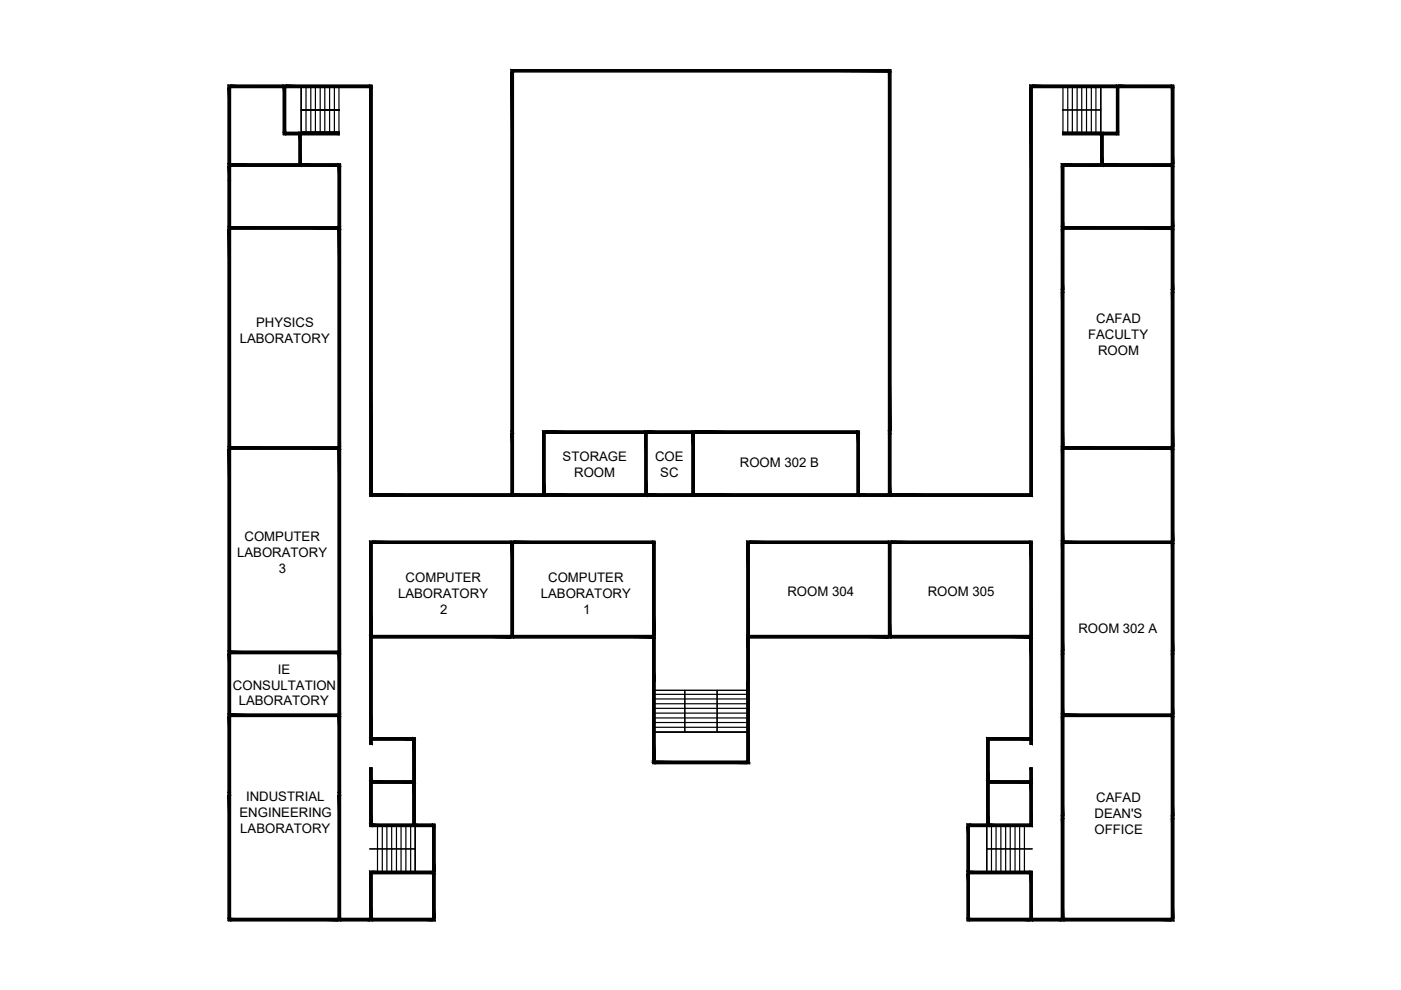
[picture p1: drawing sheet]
<svg xmlns="http://www.w3.org/2000/svg" width="297mm" height="210mm" viewBox="0 0 297 210" stroke-linecap="round" stroke-linejoin="round" font-family="sans-serif">
<!-- layer: hatches -->
<g fill="#000" stroke="#000" stroke-width=".21">
<path d="M48.4 18.1l.5 .5v-.5zM48.4 18.1l.5 .5h-.5z"/>
<path d="M48.4 18.6l.5 16.1v-16.1zM48.4 18.6l.5 16.1h-.5z"/>
<path d="M48.9 18.1l11.2 .5v-.5zM48.9 18.1l11.2 .5h-11.2z"/>
<path d="M60.1 18.1l.5 .5v-.5zM60.1 18.1l.5 .5h-.5z"/>
<path d="M60.1 18.6l.5 9.5v-9.5zM60.1 18.6l.5 9.5h-.5z"/>
<path d="M60.6 18.1l17.8 .5v-.5zM60.6 18.1l17.8 .5h-17.8z"/>
<path d="M78.4 18.1l.5 .5v-.5zM78.4 18.1l.5 .5h-.5z"/>
<path d="M78.4 18.6l.5 86.1v-86.1zM78.4 18.6l.5 86.1h-.5z"/>
<path d="M108.4 14.8l.5 .4v-.4zM108.4 14.8l.5 .4h-.5z"/>
<path d="M108.4 15.2l.5 76.2v-76.2zM108.4 15.2l.5 76.2h-.5z"/>
<path d="M108.9 14.8l79.5 .4v-.4zM108.9 14.8l79.5 .4h-79.5z"/>
<path d="M188.4 14.8l.5 .4v-.4zM188.4 14.8l.5 .4h-.5z"/>
<path d="M188.4 15.2l.5 76.2v-76.2zM188.4 15.2l.5 76.2h-.5z"/>
<path d="M218.4 18.1l.4 .5v-.5zM218.4 18.1l.4 .5h-.4z"/>
<path d="M218.4 18.6l.4 86.1v-86.1zM218.4 18.6l.4 86.1h-.4z"/>
<path d="M218.8 18.1l17.9 .5v-.5zM218.8 18.1l17.9 .5h-17.9z"/>
<path d="M236.7 18.1l.5 .5v-.5zM236.7 18.1l.5 .5h-.5z"/>
<path d="M236.7 18.6l.5 9.5v-9.5zM236.7 18.6l.5 9.5h-.5z"/>
<path d="M237.2 18.1l11.2 .5v-.5zM237.2 18.1l11.2 .5h-11.2z"/>
<path d="M248.4 18.1l.5 .5v-.5zM248.4 18.1l.5 .5h-.5z"/>
<path d="M248.4 18.6l.5 16.1v-16.1zM248.4 18.6l.5 16.1h-.5z"/>
<path d="M48.4 34.7l.5 .5v-.5zM48.4 34.7l.5 .5h-.5z"/>
<path d="M48.4 35.2l.5 12.9v-12.9zM48.4 35.2l.5 12.9h-.5z"/>
<path d="M60.1 28.1l.5 .5v-.5zM60.1 28.1l.5 .5h-.5z"/>
<path d="M60.6 28.1l2.8 .5v-.5zM60.6 28.1l2.8 .5h-2.8z"/>
<path d="M48.9 34.7l14.5 .5v-.5zM48.9 34.7l14.5 .5h-14.5z"/>
<path d="M63.4 28.1l.5 .5v-.5zM63.4 28.1l.5 .5h-.5z"/>
<path d="M63.4 28.6l.5 6.1v-6.1zM63.4 28.6l.5 6.1h-.5z"/>
<path d="M63.4 34.7l.5 .5v-.5zM63.4 34.7l.5 .5h-.5z"/>
<path d="M63.9 34.7l7.8 .5v-.5zM63.9 34.7l7.8 .5h-7.8z"/>
<path d="M63.9 28.1l8.1 .5v-.5zM63.9 28.1l8.1 .5h-8.1z"/>
<path d="M71.7 34.7l.5 .5v-.5zM71.7 34.7l.5 .5h-.5z"/>
<path d="M71.7 35.2l.5 12.9v-12.9zM71.7 35.2l.5 12.9h-.5z"/>
<path d="M225 34.7l.5 .5v-.5zM225 34.7l.5 .5h-.5z"/>
<path d="M225 35.2l.5 12.9v-12.9zM225 35.2l.5 12.9h-.5z"/>
<path d="M225.3 28.1l8.1 .5v-.5zM225.3 28.1l8.1 .5h-8.1z"/>
<path d="M225.5 34.7l7.9 .5v-.5zM225.5 34.7l7.9 .5h-7.9z"/>
<path d="M233.4 28.1l.5 .5v-.5zM233.4 28.1l.5 .5h-.5z"/>
<path d="M233.4 28.6l.5 6.1v-6.1zM233.4 28.6l.5 6.1h-.5z"/>
<path d="M233.4 34.7l.5 .5v-.5zM233.4 34.7l.5 .5h-.5z"/>
<path d="M233.9 28.1l2.8 .5v-.5zM233.9 28.1l2.8 .5h-2.8z"/>
<path d="M236.7 28.1l.5 .5v-.5zM236.7 28.1l.5 .5h-.5z"/>
<path d="M233.9 34.7l14.5 .5v-.5zM233.9 34.7l14.5 .5h-14.5z"/>
<path d="M248.4 34.7l.5 .5v-.5zM248.4 34.7l.5 .5h-.5z"/>
<path d="M248.4 35.2l.5 12.9v-12.9zM248.4 35.2l.5 12.9h-.5z"/>
<path d="M48.4 48.1l.5 .5v-.5zM48.4 48.1l.5 .5h-.5z"/>
<path d="M48.4 48.6l.5 46.1v-46.1zM48.4 48.6l.5 46.1h-.5z"/>
<path d="M48.9 48.1l22.8 .5v-.5zM48.9 48.1l22.8 .5h-22.8z"/>
<path d="M71.7 48.1l.5 .5v-.5zM71.7 48.1l.5 .5h-.5z"/>
<path d="M71.7 48.6l.5 46.1v-46.1zM71.7 48.6l.5 46.1h-.5z"/>
<path d="M225 48.1l.5 .5v-.5zM225 48.1l.5 .5h-.5z"/>
<path d="M225 48.6l.5 12.8v-12.8zM225 48.6l.5 12.8h-.5z"/>
<path d="M225.5 48.1l22.9 .5v-.5zM225.5 48.1l22.9 .5h-22.9z"/>
<path d="M248.4 48.1l.5 .5v-.5zM248.4 48.1l.5 .5h-.5z"/>
<path d="M248.4 48.6l.5 12.8v-12.8zM248.4 48.6l.5 12.8h-.5z"/>
<path d="M225 61.4l.5 .5v-.5zM225 61.4l.5 .5h-.5z"/>
<path d="M225 61.9l.5 32.8v-32.8zM225 61.9l.5 32.8h-.5z"/>
<path d="M248.4 61.4l.5 .5v-.5zM248.4 61.4l.5 .5h-.5z"/>
<path d="M248.4 61.9l.5 32.8v-32.8zM248.4 61.9l.5 32.8h-.5z"/>
<path d="M48.4 94.7l.5 .5v-.5zM48.4 94.7l.5 .5h-.5z"/>
<path d="M48.4 95.2l.5 42.9v-42.9zM48.4 95.2l.5 42.9h-.5z"/>
<path d="M48.9 94.7l22.8 .5v-.5zM48.9 94.7l22.8 .5h-22.8z"/>
<path d="M71.7 94.7l.5 .5v-.5zM71.7 94.7l.5 .5h-.5z"/>
<path d="M71.7 95.2l.5 42.9v-42.9zM71.7 95.2l.5 42.9h-.5z"/>
<path d="M108.4 91.4l.5 .5v-.5zM108.4 91.4l.5 .5h-.5z"/>
<path d="M108.4 91.9l.5 12.8v-12.8zM108.4 91.9l.5 12.8h-.5z"/>
<path d="M115 91.4l.6 .5v-.5zM115 91.4l.6 .5h-.6z"/>
<path d="M115 91.9l.6 12.8v-12.8zM115 91.9l.6 12.8h-.6z"/>
<path d="M115.6 91.4l21.1 .5v-.5zM115.6 91.4l21.1 .5h-21.1z"/>
<path d="M136.7 91.4l.5 .5v-.5zM136.7 91.4l.5 .5h-.5z"/>
<path d="M136.7 91.9l.5 12.8v-12.8zM136.7 91.9l.5 12.8h-.5z"/>
<path d="M137.2 91.4l9.5 .5v-.5zM137.2 91.4l9.5 .5h-9.5z"/>
<path d="M146.7 91.4l.5 .5v-.5zM146.7 91.4l.5 .5h-.5z"/>
<path d="M146.7 91.9l.5 12.8v-12.8zM146.7 91.9l.5 12.8h-.5z"/>
<path d="M147.2 91.4l34.5 .5v-.5zM147.2 91.4l34.5 .5h-34.5z"/>
<path d="M181.7 91.4l.5 .5v-.5zM181.7 91.4l.5 .5h-.5z"/>
<path d="M181.7 91.9l.5 12.8v-12.8zM181.7 91.9l.5 12.8h-.5z"/>
<path d="M188.4 91.4l.5 .5v-.5zM188.4 91.4l.5 .5h-.5z"/>
<path d="M188.4 91.9l.5 12.8v-12.8zM188.4 91.9l.5 12.8h-.5z"/>
<path d="M225 94.7l.5 .5v-.5zM225 94.7l.5 .5h-.5z"/>
<path d="M225 95.2l.5 19.6v-19.6zM225 95.2l.5 19.6h-.5z"/>
<path d="M225.5 94.7l22.9 .5v-.5zM225.5 94.7l22.9 .5h-22.9z"/>
<path d="M248.4 94.7l.5 .5v-.5zM248.4 94.7l.5 .5h-.5z"/>
<path d="M248.4 95.2l.5 19.6v-19.6zM248.4 95.2l.5 19.6h-.5z"/>
<path d="M78.4 115.2l.5 19.5v-19.5zM78.4 115.2l.5 19.5h-.5z"/>
<path d="M78.4 104.7l.5 .5v-.5zM78.4 104.7l.5 .5h-.5z"/>
<path d="M78.4 114.8l.5 .4v-.4zM78.4 114.8l.5 .4h-.5z"/>
<path d="M78.9 104.7l29.5 .5v-.5zM78.9 104.7l29.5 .5h-29.5z"/>
<path d="M78.9 114.8l29.5 .4v-.4zM78.9 114.8l29.5 .4h-29.5z"/>
<path d="M108.4 104.7l.5 .5v-.5zM108.4 104.7l.5 .5h-.5z"/>
<path d="M108.4 114.8l.5 .4v-.4zM108.4 114.8l.5 .4h-.5z"/>
<path d="M108.4 115.2l.5 19.5v-19.5zM108.4 115.2l.5 19.5h-.5z"/>
<path d="M108.9 104.7l6.1 .5v-.5zM108.9 104.7l6.1 .5h-6.1z"/>
<path d="M115 104.7l.6 .5v-.5zM115 104.7l.6 .5h-.6z"/>
<path d="M115.6 104.7l21.1 .5v-.5zM115.6 104.7l21.1 .5h-21.1z"/>
<path d="M136.7 104.7l.5 .5v-.5zM136.7 104.7l.5 .5h-.5z"/>
<path d="M108.9 114.8l29.5 .4v-.4zM108.9 114.8l29.5 .4h-29.5z"/>
<path d="M138.4 114.8l.5 .4v-.4zM138.4 114.8l.5 .4h-.5z"/>
<path d="M138.4 115.2l.5 19.5v-19.5zM138.4 115.2l.5 19.5h-.5z"/>
<path d="M137.2 104.7l9.5 .5v-.5zM137.2 104.7l9.5 .5h-9.5z"/>
<path d="M146.7 104.7l.5 .5v-.5zM146.7 104.7l.5 .5h-.5z"/>
<path d="M158.4 114.8l.5 .4v-.4zM158.4 114.8l.5 .4h-.5z"/>
<path d="M158.4 115.2l.5 19.5v-19.5zM158.4 115.2l.5 19.5h-.5z"/>
<path d="M147.2 104.7l34.5 .5v-.5zM147.2 104.7l34.5 .5h-34.5z"/>
<path d="M181.7 104.7l.5 .5v-.5zM181.7 104.7l.5 .5h-.5z"/>
<path d="M182.2 104.7l6.2 .5v-.5zM182.2 104.7l6.2 .5h-6.2z"/>
<path d="M158.9 114.8l29.5 .4v-.4zM158.9 114.8l29.5 .4h-29.5z"/>
<path d="M188.4 104.7l.5 .5v-.5zM188.4 104.7l.5 .5h-.5z"/>
<path d="M188.4 114.8l.5 .4v-.4zM188.4 114.8l.5 .4h-.5z"/>
<path d="M188.4 115.2l.5 19.5v-19.5zM188.4 115.2l.5 19.5h-.5z"/>
<path d="M188.9 104.7l29.5 .5v-.5zM188.9 104.7l29.5 .5h-29.5z"/>
<path d="M188.9 114.8l29.5 .4v-.4zM188.9 114.8l29.5 .4h-29.5z"/>
<path d="M218.4 104.7l.4 .5v-.5zM218.4 104.7l.4 .5h-.4z"/>
<path d="M218.4 114.8l.4 .4v-.4zM218.4 114.8l.4 .4h-.4z"/>
<path d="M218.4 115.2l.4 19.5v-19.5zM218.4 115.2l.4 19.5h-.4z"/>
<path d="M225 114.8l.5 .4v-.4zM225 114.8l.5 .4h-.5z"/>
<path d="M225 115.2l.5 22.9v-22.9zM225 115.2l.5 22.9h-.5z"/>
<path d="M225.5 114.8l22.9 .4v-.4zM225.5 114.8l22.9 .4h-22.9z"/>
<path d="M248.4 114.8l.5 .4v-.4zM248.4 114.8l.5 .4h-.5z"/>
<path d="M248.4 115.2l.5 22.9v-22.9zM248.4 115.2l.5 22.9h-.5z"/>
<path d="M48.4 138.1l.5 .5v-.5zM48.4 138.1l.5 .5h-.5z"/>
<path d="M48.4 138.6l.5 12.8v-12.8zM48.4 138.6l.5 12.8h-.5z"/>
<path d="M48.9 138.1l22.8 .5v-.5zM48.9 138.1l22.8 .5h-22.8z"/>
<path d="M71.7 138.1l.5 .5v-.5zM71.7 138.1l.5 .5h-.5z"/>
<path d="M71.7 138.6l.5 12.8v-12.8zM71.7 138.6l.5 12.8h-.5z"/>
<path d="M78.4 134.7l.5 .5v-.5zM78.4 134.7l.5 .5h-.5z"/>
<path d="M78.4 135.2l.5 21.2v-21.2zM78.4 135.2l.5 21.2h-.5z"/>
<path d="M78.9 134.7l29.5 .5v-.5zM78.9 134.7l29.5 .5h-29.5z"/>
<path d="M108.4 134.7l.5 .5v-.5zM108.4 134.7l.5 .5h-.5z"/>
<path d="M108.9 134.7l29.5 .5v-.5zM108.9 134.7l29.5 .5h-29.5z"/>
<path d="M138.4 134.7l.5 .5v-.5zM138.4 134.7l.5 .5h-.5z"/>
<path d="M138.4 135.2l.5 9.3v-9.3zM138.4 135.2l.5 9.3h-.5z"/>
<path d="M158.4 134.7l.5 .5v-.5zM158.4 134.7l.5 .5h-.5z"/>
<path d="M158.4 135.2l.5 9.3v-9.3zM158.4 135.2l.5 9.3h-.5z"/>
<path d="M158.9 134.7l29.5 .5v-.5zM158.9 134.7l29.5 .5h-29.5z"/>
<path d="M188.4 134.7l.5 .5v-.5zM188.4 134.7l.5 .5h-.5z"/>
<path d="M188.9 134.7l29.5 .5v-.5zM188.9 134.7l29.5 .5h-29.5z"/>
<path d="M218.4 134.7l.4 .5v-.5zM218.4 134.7l.4 .5h-.4z"/>
<path d="M218.4 135.2l.4 21.2v-21.2zM218.4 135.2l.4 21.2h-.4z"/>
<path d="M225 138.1l.5 .5v-.5zM225 138.1l.5 .5h-.5z"/>
<path d="M225 138.6l.5 12.8v-12.8zM225 138.6l.5 12.8h-.5z"/>
<path d="M248.4 138.1l.5 .5v-.5zM248.4 138.1l.5 .5h-.5z"/>
<path d="M248.4 138.6l.5 12.8v-12.8zM248.4 138.6l.5 12.8h-.5z"/>
<path d="M48.4 151.4l.5 .5v-.5zM48.4 151.4l.5 .5h-.5z"/>
<path d="M48.4 151.9l.5 16.1v-16.1zM48.4 151.9l.5 16.1h-.5z"/>
<path d="M48.9 151.4l22.8 .5v-.5zM48.9 151.4l22.8 .5h-22.8z"/>
<path d="M71.7 151.4l.5 .5v-.5zM71.7 151.4l.5 .5h-.5z"/>
<path d="M71.7 151.9l.5 16.1v-16.1zM71.7 151.9l.5 16.1h-.5z"/>
<path d="M78.4 156.4l.5 .5v-.5zM78.4 156.4l.5 .5h-.5z"/>
<path d="M78.4 156.9l.5 .9v-.9zM78.4 156.9l.5 .9h-.5z"/>
<path d="M78.9 156.4l8.6 .5v-.5zM78.9 156.4l8.6 .5h-8.6z"/>
<path d="M87.5 156.4l.5 .5v-.5zM87.5 156.4l.5 .5h-.5z"/>
<path d="M87.5 156.9l.5 8.7v-8.7zM87.5 156.9l.5 8.7h-.5z"/>
<path d="M138.4 144.5l.5 16.9v-16.9zM138.4 144.5l.5 16.9h-.5z"/>
<path d="M158.4 144.5l.5 16.9v-16.9zM158.4 144.5l.5 16.9h-.5z"/>
<path d="M209.2 156.4l.5 .5v-.5zM209.2 156.4l.5 .5h-.5z"/>
<path d="M209.2 156.9l.5 8.7v-8.7zM209.2 156.9l.5 8.7h-.5z"/>
<path d="M209.7 156.4l8.7 .5v-.5zM209.7 156.4l8.7 .5h-8.7z"/>
<path d="M218.4 156.4l.4 .5v-.5zM218.4 156.4l.4 .5h-.4z"/>
<path d="M218.4 156.9l.4 .9v-.9zM218.4 156.9l.4 .9h-.4z"/>
<path d="M225 151.4l.5 .5v-.5zM225 151.4l.5 .5h-.5z"/>
<path d="M225 151.9l.5 21.1v-21.1zM225 151.9l.5 21.1h-.5z"/>
<path d="M225.5 151.4l22.9 .5v-.5zM225.5 151.4l22.9 .5h-22.9z"/>
<path d="M248.4 151.4l.5 .5v-.5zM248.4 151.4l.5 .5h-.5z"/>
<path d="M248.4 151.9l.5 21.1v-21.1zM248.4 151.9l.5 21.1h-.5z"/>
<path d="M48.4 168l.5 .6v-.6zM48.4 168l.5 .6h-.5z"/>
<path d="M48.4 168.6l.5 26.1v-26.1zM48.4 168.6l.5 26.1h-.5z"/>
<path d="M71.7 168l.5 .6v-.6zM71.7 168l.5 .6h-.5z"/>
<path d="M71.7 168.6l.5 26.1v-26.1zM71.7 168.6l.5 26.1h-.5z"/>
<path d="M78.4 162.8l.5 2.8v-2.8zM78.4 162.8l.5 2.8h-.5z"/>
<path d="M78.4 165.6l.5 .5v-.5zM78.4 165.6l.5 .5h-.5z"/>
<path d="M78.4 166.1l.5 8.6v-8.6zM78.4 166.1l.5 8.6h-.5z"/>
<path d="M78.4 174.7l.5 .5v-.5zM78.4 174.7l.5 .5h-.5z"/>
<path d="M78.9 165.6l8.6 .5v-.5zM78.9 165.6l8.6 .5h-8.6z"/>
<path d="M78.9 174.7l8.6 .5v-.5zM78.9 174.7l8.6 .5h-8.6z"/>
<path d="M87.5 165.6l.5 .5v-.5zM87.5 165.6l.5 .5h-.5z"/>
<path d="M87.5 166.1l.5 8.6v-8.6zM87.5 166.1l.5 8.6h-.5z"/>
<path d="M87.5 174.7l.5 .5v-.5zM87.5 174.7l.5 .5h-.5z"/>
<path d="M88 174.7l3.7 .5v-.5zM88 174.7l3.7 .5h-3.7z"/>
<path d="M91.7 174.7l.5 .5v-.5zM91.7 174.7l.5 .5h-.5z"/>
<path d="M91.7 175.2l.5 9.5v-9.5zM91.7 175.2l.5 9.5h-.5z"/>
<path d="M138.4 161.4l.5 .3v-.3zM138.4 161.4l.5 .3h-.5z"/>
<path d="M138.4 161.7l.5 .2v-.2zM138.4 161.7l.5 .2h-.5z"/>
<path d="M138.9 161.4l19.5 .3v-.3zM138.9 161.4l19.5 .3h-19.5z"/>
<path d="M138.9 161.7l19.5 .2v-.2zM138.9 161.7l19.5 .2h-19.5z"/>
<path d="M158.4 161.4l.5 .3v-.3zM158.4 161.4l.5 .3h-.5z"/>
<path d="M158.4 161.7l.5 .2v-.2zM158.4 161.7l.5 .2h-.5z"/>
<path d="M205 174.7l.5 .5v-.5zM205 174.7l.5 .5h-.5z"/>
<path d="M205 175.2l.5 9.5v-9.5zM205 175.2l.5 9.5h-.5z"/>
<path d="M205.5 174.7l3.7 .5v-.5zM205.5 174.7l3.7 .5h-3.7z"/>
<path d="M209.2 165.6l.5 .5v-.5zM209.2 165.6l.5 .5h-.5z"/>
<path d="M209.2 166.1l.5 8.6v-8.6zM209.2 166.1l.5 8.6h-.5z"/>
<path d="M209.2 174.7l.5 .5v-.5zM209.2 174.7l.5 .5h-.5z"/>
<path d="M209.7 165.6l8.7 .5v-.5zM209.7 165.6l8.7 .5h-8.7z"/>
<path d="M209.7 174.7l8.7 .5v-.5zM209.7 174.7l8.7 .5h-8.7z"/>
<path d="M218.4 162.8l.4 2.8v-2.8zM218.4 162.8l.4 2.8h-.4z"/>
<path d="M218.4 165.6l.4 .5v-.5zM218.4 165.6l.4 .5h-.4z"/>
<path d="M218.4 166.1l.4 8.6v-8.6zM218.4 166.1l.4 8.6h-.4z"/>
<path d="M218.4 174.7l.4 .5v-.5zM218.4 174.7l.4 .5h-.4z"/>
<path d="M225 173l.5 .6v-.6zM225 173l.5 .6h-.5z"/>
<path d="M225 173.6l.5 21.1v-21.1zM225 173.6l.5 21.1h-.5z"/>
<path d="M248.4 173l.5 .6v-.6zM248.4 173l.5 .6h-.5z"/>
<path d="M248.4 173.6l.5 21.1v-21.1zM248.4 173.6l.5 21.1h-.5z"/>
<path d="M48.4 194.7l.5 .5v-.5zM48.4 194.7l.5 .5h-.5z"/>
<path d="M48.9 194.7l22.8 .5v-.5zM48.9 194.7l22.8 .5h-22.8z"/>
<path d="M71.7 194.7l.5 .5v-.5zM71.7 194.7l.5 .5h-.5z"/>
<path d="M72.2 194.7l6.2 .5v-.5zM72.2 194.7l6.2 .5h-6.2z"/>
<path d="M78.4 194.7l.5 .5v-.5zM78.4 194.7l.5 .5h-.5z"/>
<path d="M78.4 184.7l.5 .5v-.5zM78.4 184.7l.5 .5h-.5z"/>
<path d="M78.4 185.2l.5 9.5v-9.5zM78.4 185.2l.5 9.5h-.5z"/>
<path d="M78.9 194.7l12.8 .5v-.5zM78.9 194.7l12.8 .5h-12.8z"/>
<path d="M78.9 184.7l12.8 .5v-.5zM78.9 184.7l12.8 .5h-12.8z"/>
<path d="M91.7 184.7l.5 .5v-.5zM91.7 184.7l.5 .5h-.5z"/>
<path d="M91.7 185.2l.5 9.5v-9.5zM91.7 185.2l.5 9.5h-.5z"/>
<path d="M91.7 194.7l.5 .5v-.5zM91.7 194.7l.5 .5h-.5z"/>
<path d="M205 184.7l.5 .5v-.5zM205 184.7l.5 .5h-.5z"/>
<path d="M205 185.2l.5 9.5v-9.5zM205 185.2l.5 9.5h-.5z"/>
<path d="M205 194.7l.5 .5v-.5zM205 194.7l.5 .5h-.5z"/>
<path d="M205.5 184.7l12.9 .5v-.5zM205.5 184.7l12.9 .5h-12.9z"/>
<path d="M205.5 194.7l12.9 .5v-.5zM205.5 194.7l12.9 .5h-12.9z"/>
<path d="M218.4 184.7l.4 .5v-.5zM218.4 184.7l.4 .5h-.4z"/>
<path d="M218.4 185.2l.4 9.5v-9.5zM218.4 185.2l.4 9.5h-.4z"/>
<path d="M218.4 194.7l.4 .5v-.5zM218.4 194.7l.4 .5h-.4z"/>
<path d="M218.8 194.7l6.2 .5v-.5zM218.8 194.7l6.2 .5h-6.2z"/>
<path d="M225 194.7l.5 .5v-.5zM225 194.7l.5 .5h-.5z"/>
<path d="M225.5 194.7l22.9 .5v-.5zM225.5 194.7l22.9 .5h-22.9z"/>
<path d="M248.4 194.7l.5 .5v-.5zM248.4 194.7l.5 .5h-.5z"/>
</g>
<!-- layer: 3 - 3C -->
<path d="M138.6 161.7h20" fill="none" stroke="#000" stroke-width=".25"/>
<!-- layer: hatches -->
<path d="M48.4 38.3h.5M72 28.1v.5M225.3 28.1v.5" fill="none" stroke="#000" stroke-width=".25"/>
<!-- layer: 3 - 3Z -->
<g fill="none" stroke="#000" stroke-width=".25">
<path d="M48.4 18.6h30.5M48.9 18.1v177.1M60.1 18.1v10.5h11.9M60.6 18.1v10.5M63.9 18.6v16.6M78.4 18.1v87.1h140.4v-87.1M108.4 15.2h80.5M108.9 14.8v90.4M188.4 14.8v90.4M218.4 18.6h30.5M233.4 18.6v16.6M236.7 18.1v10.5"/>
<path d="M237.2 18.1v10.5h-11.9M248.4 18.1v177.1M48.4 34.7h23.8v160.5M48.4 35.2h23.8M60.1 28.1h11.9M63.4 28.1v7.1M63.9 23.3h8.1M71.7 34.7v160.5M225 35.2h23.9M225.3 28.1h11.9M225.3 23.3h8.1M225.5 34.7v160.5"/>
<path d="M233.9 28.1v7.1M248.9 34.7h-23.9v160.5M48.4 48.1h23.8M48.4 48.6h23.8M225 48.1h23.9M225 48.6h23.9M48.4 94.7h23.8M48.4 95.2h23.8M108.4 91.9h.5M108.4 91.4h.5M115 91.9h67.2M115.6 91.4v13.8"/>
<path d="M136.7 91.4v13.8M137.2 91.4v13.8M146.7 91.4v13.8M147.2 91.4v13.8M181.7 91.4v13.8M188.4 91.9h.5M188.4 91.4h.5M225 94.7h23.9M225 95.2h23.9M78.4 115.2h60.5M78.4 104.7h140.4M78.9 105.2v-87.1h-30.5v177.1h43.8v-20.5h-13.8"/>
<path d="M78.9 114.8v43h-.5v-43h60.5v47.1M108.4 105.2v-90.4h80.5v90.4M108.4 114.8v20.4M108.9 114.8v20.4M115 105.2v-13.8h67.2v13.8M138.4 114.8v47.1h20.5v-47.1M158.4 115.2h60.4M188.4 114.8v20.4M188.9 114.8v20.4M218.4 105.2v-87.1h30.5v177.1h-43.9v-20.5h13.8M218.4 114.8v43h.4v-43h-60.4v47.1M225 114.8h23.9"/>
<path d="M225 115.2h23.9M48.4 138.1h23.8M48.4 138.6h23.8M78.4 135.2h60.5M78.4 134.7h60.5M158.4 135.2h60.4M158.4 134.7h60.4M48.4 151.4h23.8M48.4 151.9h23.8M78.4 156.4h9.6v28.3M78.4 156.9h9.6M87.5 156.4v18.8"/>
<path d="M138.4 144.5h.5M138.9 146.4h19.5M138.9 155.2h19.5M145.2 146.4v8.8M152 146.4v8.8M158.4 144.5h.5M209.2 156.9h9.6M209.7 156.4v18.8M218.8 156.4h-9.6v28.3M225 151.4h23.9M225 151.9h23.9M78.4 165.6h9.6"/>
<path d="M78.4 166.1h9.6M78.4 180h9.6M78.9 175.2v-12.4h-.5v12.4h13.8M91.7 174.7v20.5M138.4 161.4h20.5M205 175.2h13.8v-12.4h-.4v12.4M205.5 174.7v20.5M209.2 165.6h9.6M209.2 166.1h9.6M209.2 180h9.6M48.4 194.7h43.8M78.4 185.2h13.8"/>
<path d="M78.9 184.7v10.5M92.2 184.7h-13.8v10.5M205 194.7h43.9M205 184.7h13.8v10.5M205 185.2h13.8M218.4 184.7v10.5"/>
</g>
<!-- layer: stairs -->
<g fill="none" stroke="#000" stroke-width=".25">
<path d="M63.9 18.6v9.5h8.1M64.9 18.6v9.5M65.9 18.6v9.5M66.9 18.6v9.5M67.9 18.6v9.5M68.9 18.6v9.5M69.9 18.6v9.5M70.9 18.6v9.5M71.9 18.6v9.5M225.4 18.6v9.5M226.4 18.6v9.5M227.4 18.6v9.5"/>
<path d="M228.4 18.6v9.5M229.3 18.6v9.5M230.4 18.6v9.5M231.4 18.6v9.5M232.4 18.6v9.5M63.9 23.3h8.1h-8.1M63.9 23.3h8.1M225.3 23.3h8.1v-4.7v9.5M233.4 23.3v4.8h-8.1M138.9 146.4h19.5M138.9 155.2h19.5zM138.9 147.2h19.5"/>
<path d="M138.9 148.2h19.5M138.9 149.2h19.5M138.9 150.2h19.5M138.9 151.2h19.5M138.9 152.2h19.5M138.9 153.2h19.5M138.9 154.2h19.5M145.2 146.4v8.8M152 146.4v8.8M78.4 180h9.6v-4.8v9.5M80 175.2v9.5M81.1 175.2v9.5"/>
<path d="M82 175.2v9.5M83 175.2v9.5M84.1 175.2v9.5M85 175.2v9.5M86 175.2v9.5M87.1 175.2v9.5M209.2 175.2v9.5M209.2 180h9.6M210.2 175.2v9.5M211.2 175.2v9.5M212.2 175.2v9.5M213.2 175.2v9.5"/>
<path d="M214.2 175.2v9.5M215.2 175.2v9.5M216.2 175.2v9.5M217.2 175.2v9.5"/>
</g>
<g font-size="2.8">
<text x="54.3" y="69.4">PHYSICS</text>
<text x="230.7" y="71.8">FACULTY</text>
<text x="232.4" y="68.5">CAFAD</text>
<text x="50.8" y="72.8">LABORATORY</text>
<text x="232.8" y="75.2">ROOM</text>
<text x="119.3" y="97.7">STORAGE</text>
<text x="121.7" y="101.1">ROOM</text>
<text x="138.9" y="97.8">COE</text>
<text x="140" y="101.2">SC</text>
<text x="156.9" y="99">ROOM 302 B</text>
<text x="50.3" y="118.2">LABORATORY</text>
<text x="51.8" y="114.8">COMPUTER</text>
<text x="59.1" y="121.5">3</text>
<text x="86" y="123.4">COMPUTER</text>
<text x="116.2" y="123.4">COMPUTER</text>
<text x="84.4" y="126.7">LABORATORY</text>
<text x="93.3" y="130.1">2</text>
<text x="114.7" y="126.7">LABORATORY</text>
<text x="123.6" y="130.1">1</text>
<text x="166.9" y="126.3">ROOM 304</text>
<text x="196.7" y="126.3">ROOM 305</text>
<text x="228.6" y="134.3">ROOM 302 A</text>
<text x="58.9" y="142.8">IE</text>
<text x="49.4" y="146.2">CONSULTATION</text>
<text x="50.6" y="149.5">LABORATORY</text>
<text x="50.8" y="173.2">ENGINEERING</text>
<text x="52.2" y="169.9">INDUSTRIAL</text>
<text x="232.1" y="173.3">DEAN'S</text>
<text x="232.4" y="170">CAFAD</text>
<text x="51" y="176.6">LABORATORY</text>
<text x="232.1" y="176.7">OFFICE</text>
</g>
</svg>
